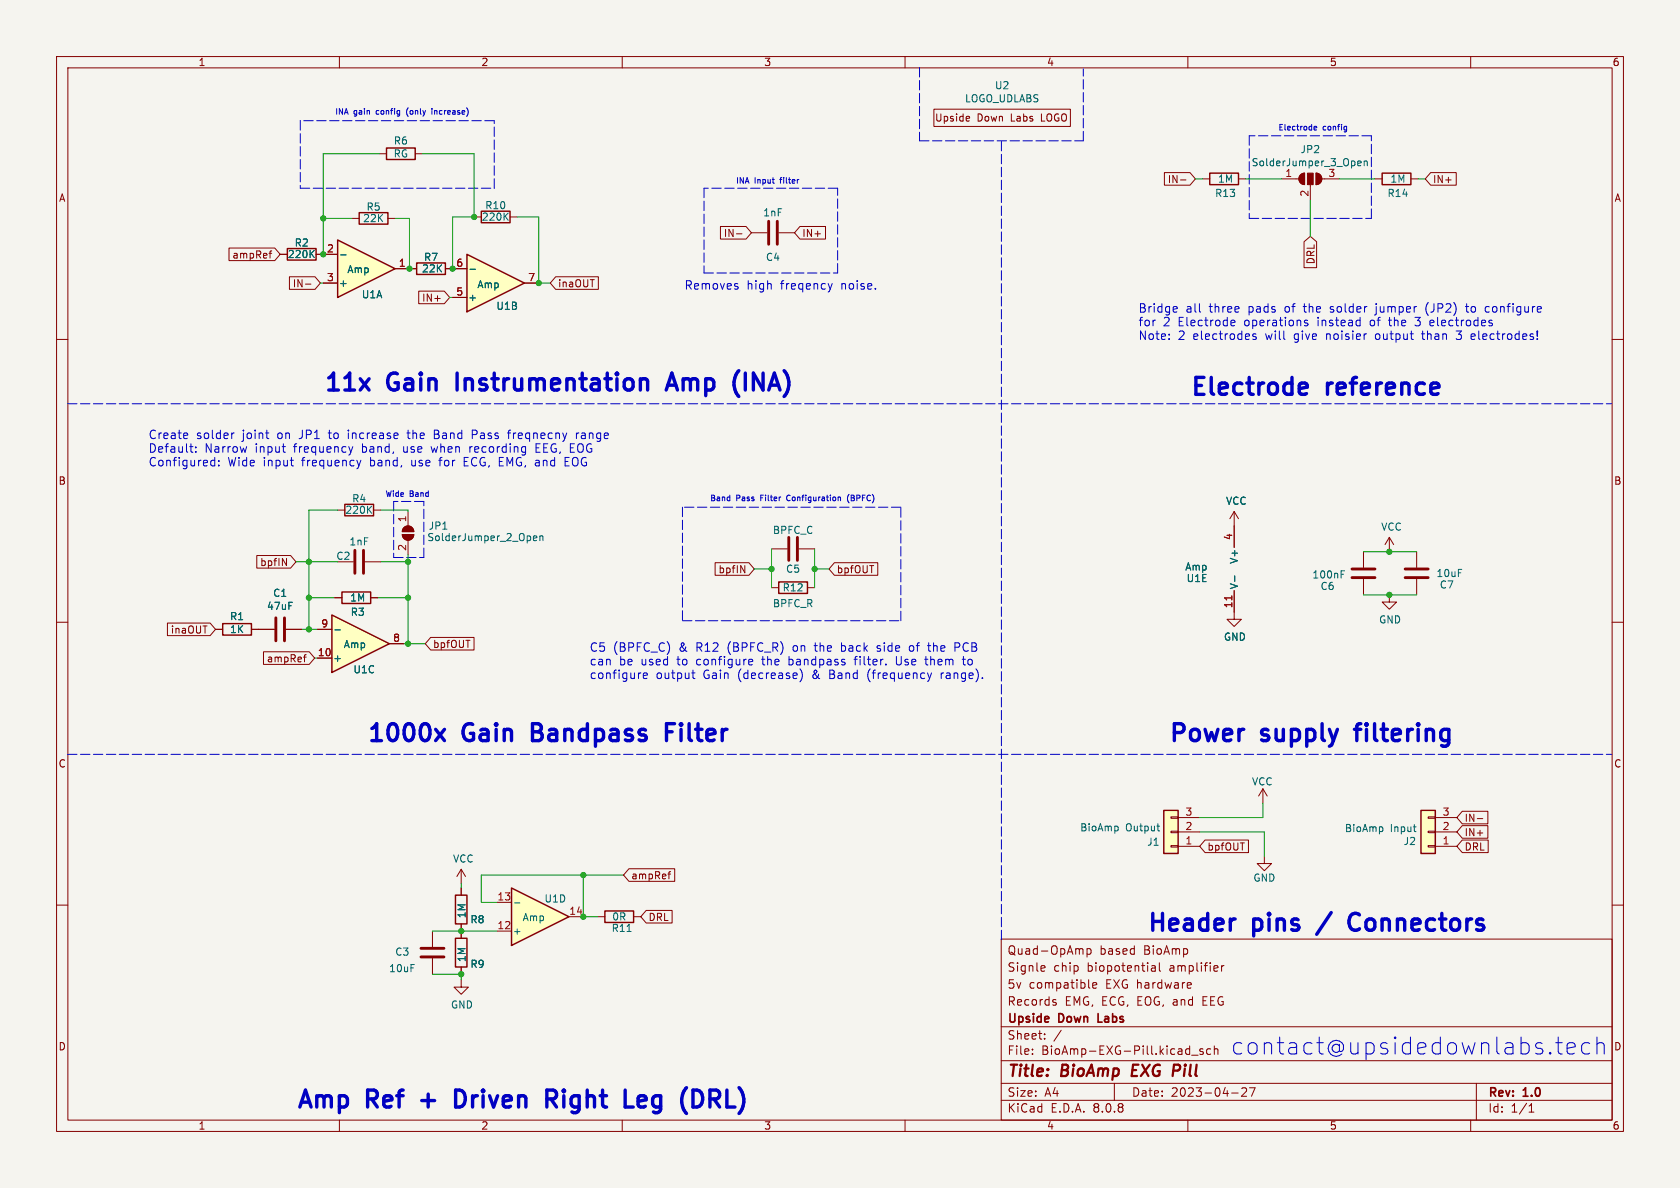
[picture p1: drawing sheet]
<svg xmlns="http://www.w3.org/2000/svg" width="297mm" height="210mm" viewBox="0 0 297 210" stroke-linecap="round" stroke-linejoin="round" font-family="sans-serif">
<path d="M0 0h297v210h-297z" fill="#f5f4ef" stroke="#f5f4ef" stroke-width=".18"/>
<g fill="none" stroke="#840000" stroke-width=".18">
<path d="M10 10h277v190h-277zM12 12h273v186h-273zM60 10v2M110 10v2M160 10v2M165.1 19.3h24.1v3.1h-24.1zM210 10v2M260 10v2M171.2 20.6l.2 .3-.6 .1M171.4 21.3l-.2 .1M10 60h2M285 60h2"/>
<path d="M10 110h2M285 110h2M10 160h2M177 166h108v32h-108zM184.2 170.7l.5 .1v.3l-.7 .1M184.7 171.6l-.5 .1M186.3 177.2l.4 .1v.2l-.2 .2h-.3M186.3 176.7l.4 .1M192.2 167.7v1.5M192.2 167.8l.4-.1 .3 .3v.4l-.2 .2h-.5M192.5 174.6l.2 .1M193.2 174.2l.7-.1-.1-.3-.4-.1-.2 .2v.7h.6"/>
<path d="M203.6 170.8h.6v.9M204.2 171.1h-.5a.29 .29 0 0 0-.2 .3 .29 .29 0 0 0 .2 .3l.5-.1M205 170.2v1.3l.2 .2M210.4 173.7l.2 .4-.7 .1M210.5 174.6l-.1 .1M216 170.7v1M216.4 170.7l-.3 .1-.1 .2M285 160h2M60 198v2M110 198v2M160 198v2M177 194.5h108"/>
<path d="M177 191.5h108M177 187.5h108M177 181.5h108M182.5 186.3v.1M182.5 185.5v.1M184.7 183.6v.1M184.7 182.8v.1M187.6 182.1l-1.3 2M197 191.5v3M210 198v2M210.7 186.5h1.1M212.7 185.5l-.4-.1-.2 .2 .1 .2 .5 .2v.3h-.6"/>
<path d="M214 185.5l-.4-.1-.3 .3v.4l.2 .2h.5M214.7 185.5l.2-.1 .3 .1 .1 .9M214.7 184.9v1.5M217.7 193.2h1.2M219.5 192.4l.6-.1 .2 .1 .1 .3-.9 1.1h.9M220.9 192.3h1l-.7 1.5M260 198v2M261 191.5v6.5M270.3 196.6h.9M270.3 195.5l.4-.4v1.5"/>
</g>
<path d="M200.3 188.2l-.2 2h.9M207.6 188.2h.7M208.4 189.2l-1 .1" fill="none" stroke="#840000" stroke-width=".4"/>
<path d="M194.1 179.2v1.5h.7" fill="none" stroke="#840000" stroke-width=".3"/>
<path d="M205.7 143.3h2.6v7.6h-2.6z" fill="#ffffc2"/>
<g fill="none" stroke="#840000" stroke-width=".18">
<path d="M49.5 45h1.3M55.9 45h1.2M59.7 99.3h2.8M64.5 99.3h2.8M218.2 90.4v6.4M218.2 90.4l-.8 1.3M218.2 90.4l.7 1.3M241 97.5v2.8M245.6 95l-.7 1.3M245.6 95v2.5M245.6 95l.8 1.3M250.4 97.5v2.8"/>
<path d="M218.2 104.4v5.1h1.3l-1.3 1.2-1.3-1.2h1.3M241 102.4v2.8M245.6 105.2v1.2h1.3l-1.3 1.3-1.3-1.3h1.3M250.4 102.4v2.8M223.3 139.4l-.8 1.3M223.3 139.4v2.6M223.3 139.4l.7 1.3M207 144.4h1.3v.3h-1.3zM207 146.9h1.3v.3h-1.3zM207 149.5h1.3v.2h-1.3zM208.3 149.6h3.8M208.3 147.1h3.8"/>
<path d="M208.3 144.5h3.8M223.5 151.4v1.3h1.3l-1.3 1.2-1.3-1.2h1.3"/>
</g>
<path d="M50.8 43.9h5.1v2.1h-5.1zM205.7 143.3h2.6v7.6h-2.6z" fill="none" stroke="#840000" stroke-width=".25"/>
<path d="M55 44.8l.5 .7M55.5 44.3l-.7 .7M218.3 101.8v1M237.1 101.5h.4M237.1 100.9h.6M197.6 146.1l.1 .2-.1 .5M204.5 146h.5M204.9 146.9h.1" fill="none" stroke="#006464" stroke-width=".18"/>
<path d="M217.8 105.3v.8" fill="none" stroke="#a90000" stroke-width=".18"/>
<path d="M62.7 97.3v4M64.3 97.3v4M239 100.6h4.1M239 102.1h4.1M248.4 100.6h4.1M248.4 102.1h4.1" fill="none" stroke="#840000" stroke-width=".51"/>
<path d="M251.2 143.3h2.5v7.6h-2.5z" fill="#ffffc2"/>
<g fill="none" stroke="#840000" stroke-width=".18">
<path d="M62.2 38.6h1.3M67.1 27.2h1.2M68.6 38.6h1.2M73.4 27.2h1.3M212.6 31.6h1.3M218.9 31.6h1.3M59.7 90.2h1.3M66 90.2h1.3M71.1 94.5h2.1a1.02 1.02 0 0 1-1.1 1 1.02 1.02 0 0 1-1-1zM71.4 93.3a1.02 1.02 0 0 1 1.1-.3 1.02 1.02 0 0 1 .7 1h-2.1zM72.1 90.4v2.6M72.1 95.5v2.5"/>
<path d="M252.5 144.4h1.2v.3h-1.2zM252.5 146.9h1.2v.3h-1.2zM252.5 149.5h1.2v.2h-1.2zM253.7 149.6h3.9M253.7 147.1h3.9M253.7 144.5h3.9"/>
</g>
<path d="M63.5 37.6h5.1v2h-5.1zM68.3 26.2h5.1v2h-5.1zM213.9 30.6h5v2h-5zM61 89.2h5v2h-5zM251.2 143.3h2.5v7.6h-2.5z" fill="none" stroke="#840000" stroke-width=".25"/>
<path d="M65.2 90l.5 .7M65.7 89.5l-.7 .7M94.3 95.2l.6-.2-.1-.2-.3-.1-.2 .2 .1 .6h.4M95.4 94.8l.2-.1 .3 .1 .1 .8M95.4 94.7v.9M244.4 146.2l.1 .2-.1 .6M249.9 146.2h.4M250.2 147h.1" fill="none" stroke="#006464" stroke-width=".18"/>
<g fill="#840000" stroke="#840000" stroke-width=".18">
<path d="M71.4 93.3a1.02 1.02 0 0 1 1.1-.3 1.02 1.02 0 0 1 .7 1h-2.1z"/>
<path d="M71.1 94.5h2.1a1.02 1.02 0 0 1-1.1 1 1.02 1.02 0 0 1-1-1z"/>
</g>
<path d="M59.7 42.4l10.1 5.1-10.1 5.1z" fill="#ffffc2"/>
<path d="M59.7 42.4l10.1 5.1-10.1 5.1zM73.7 46.5h5v2h-5z" fill="none" stroke="#840000" stroke-width=".25"/>
<path d="M226.6 31.6h3M229.9 30.9l.7-.3v2a1.01 1.01 0 0 1-.9-.6 1.01 1.01 0 0 1 .2-1.1zM231.6 32.6v2.8M232.7 30.6a1.02 1.02 0 0 1 1 1 1.02 1.02 0 0 1-1 1v-2M233.7 31.6h3M57.1 45h2.6M57.1 50h2.6M69.8 47.5h3.9M78.7 47.5h1.3" fill="none" stroke="#840000" stroke-width=".18"/>
<path d="M240 28.9l.6-.1v-.3h-.4l-.2 .1 .1 .6h.5M241.2 28.6l.2-.1h.3v.8M241.2 28.5v.8M60.2 45.1h1" fill="none" stroke="#006464" stroke-width=".18"/>
<g fill="#840000" stroke="#840000" stroke-width=".18">
<path d="M229.9 30.9l.7-.3v2a1.01 1.01 0 0 1-.9-.6 1.01 1.01 0 0 1 .2-1.1z"/>
<path d="M231.1 30.6h1.1v2h-1.1z"/>
<path d="M232.7 30.6a1.02 1.02 0 0 1 1 1 1.02 1.02 0 0 1-1 1z"/>
</g>
<path d="M58.7 108.7l10.1 5.1-10.1 5.1z" fill="#ffffc2"/>
<path d="M58.7 108.7l10.1 5.1-10.1 5.1zM80.5 158.2h2v5.1h-2z" fill="none" stroke="#840000" stroke-width=".25"/>
<path d="M56.1 116.3h2.6M56.1 111.3h2.6M68.8 113.8h2.6M81.5 153.7l-.7 1.2M81.5 153.7v2.5M81.5 157v1.2M81.5 153.7l.8 1.2M76.5 164.6v2.8M76.5 169.4v2.8M81.5 163.3v1.3" fill="none" stroke="#840000" stroke-width=".18"/>
<path d="M59.2 111.3h1" fill="none" stroke="#006464" stroke-width=".18"/>
<path d="M74.4 169.2h4.1M74.4 167.6h4.1" fill="none" stroke="#840000" stroke-width=".51"/>
<path d="M82.5 45l10.2 5-10.2 5.1z" fill="#ffffc2"/>
<path d="M85.1 37.3h5.1v2.1h-5.1zM82.5 45l10.2 5-10.2 5.1zM80.5 165.9h2v5h-2z" fill="none" stroke="#840000" stroke-width=".25"/>
<path d="M83.8 38.4h1.3M90.2 38.4h1.2M80 52.6h2.5M80 47.5h2.5M92.7 50h2.5M81.5 164.6v1.3M81.5 170.9v1.3" fill="none" stroke="#840000" stroke-width=".18"/>
<path d="M89.3 38.2l.5 .7M89.8 37.7l-.7 .7M83.1 47.6h.9" fill="none" stroke="#006464" stroke-width=".18"/>
<path d="M90.4 157l10.2 5.1-10.2 5z" fill="#ffffc2"/>
<path d="M244.3 30.6h5.1v2h-5.1zM39.4 110.2h5v2.1h-5zM60.5 104.6h5v2.1h-5zM137.7 102.9h5v2h-5zM90.4 157l10.2 5.1-10.2 5zM106.9 161h5.1v2.1h-5.1z" fill="none" stroke="#840000" stroke-width=".25"/>
<g fill="none" stroke="#840000" stroke-width=".18">
<path d="M205.9 30.5h4.5l.9 1.1-.9 1.1h-4.5zM208.7 31.8h1M243.1 31.6h1.2M249.4 31.6h1.3M252.9 30.5h4.5v2.2h-4.5l-.9-1.1zM40.5 43.8h8.1l.9 1.2-.9 1.1h-8.1zM47.6 44.8h.4M48 44.4l-.3 .1M49.5 45h1.3M51.2 48.9h4.5l.9 1.1-.9 1.1h-4.5zM54 50.2h1M55.9 45h3.8"/>
<path d="M57.1 50h2.6M69.8 47.5h3.9M74 51.5h4.5l1 1.1-1 1.1h-4.5zM78.7 47.5h3.8M80 52.6h2.5M92.7 50h2.5M98.2 48.9h7.6v2.2h-7.6l-.9-1.1zM127.4 40h4.5l.9 1.1-.9 1.2h-4.5zM130.2 41.3h1M132.8 41.1h2.8M137.7 41.1h2.8M141.4 40h4.5v2.3h-4.5l-.9-1.2z"/>
<path d="M230.5 42.7l1.1-.9 1.2 .9v4.6h-2.3zM45.4 98.2h6l.9 1.1-.9 1.1h-6zM49.9 98.7l.8 1.3v-1.3M126.4 99.5h6l.9 1.1-.9 1.1h-6zM131 100l.7 1.3v-1.3M136.4 97h2.8M141.2 97h2.8M147.5 99.5h7.7v2.2h-7.7l-.9-1.1zM218.2 93v3.8M29.6 110.1h7.5l1 1.2-1 1.1h-7.5zM38.1 111.3h1.3M44.4 111.3h4.1"/>
<path d="M46.6 115.2h8.1l.9 1.1-.9 1.1h-8.1zM50.5 111.3h2.8M53.7 116.2h.4M54.1 115.7l-.3 .2M56.1 111.3h2.6M56.1 116.3h2.6M59.2 105.7h1.3M65.5 105.7h1.3M68.8 113.8h2.6M76.1 112.7h7.7v2.2h-7.7l-.9-1.1zM136.4 103.9h1.3M142.7 103.9h1.3"/>
<path d="M218.2 104.4v3.8M81.5 157v1.2M87.9 159.5h2.5M111.2 153.6h8.1v2.2h-8.1l-1-1.1zM118.1 154.5h.5M118.6 154.1l-.3 .2M213 148.5h7.7v2.2h-7.7l-.9-1.1zM258.5 143.4h4.5v2.2h-4.5l-.9-1.1zM258.5 146h4.5v2.2h-4.5l-.9-1.1zM258.5 148.5h4.6v2.2h-4.6l-.9-1.1zM261.2 144.7h.9M81.5 173.2v1.3h1.3l-1.3 1.3-1.2-1.3h1.2"/>
<path d="M81.5 163.3v2.6M81.5 170.9v1.3M87.9 164.6h2.5M100.6 162.1h2.5M105.7 162.1h1.2M112 162.1h1.3M114.2 160.9h4.6v2.3h-4.6l-.9-1.1z"/>
</g>
<path d="M55 44.8l.5 .7M55.5 44.3l-.7 .7M60.2 45.1h1M83.1 47.6h.9M59.2 111.3h1M218.3 101.8v1M91 159.6h.9M110.9 164.7h.7" fill="none" stroke="#006464" stroke-width=".18"/>
<path d="M135.9 39.1v4.1M137.4 39.1v4.1M139.4 95v4.1M141 95v4.1M48.8 109.2v4.1M50.3 109.2v4.1" fill="none" stroke="#840000" stroke-width=".51"/>
<g fill="none" stroke="#0000c2" stroke-width=".18">
<path d="M72 19.3l-.1 .4 .1 .6M76.4 19.2v.1M76.4 19.5v.7M232.3 22.7l.5-.1-.1-.2-.3-.1-.1 .2 .1 .4h.3M237.8 22.3l.3 .1M238.1 22.9l-.3 .1M238.1 22.3v.8l-.2 .2M130.3 50.6l.2 .2-.2 .3M130.3 50.1l.1 .1M147.1 50.1l-.3 1M206.7 59.9v.1M206.7 59.1v.1"/>
<path d="M207.6 54.2l.4 .1 .1 .2-.7 .2M208 55.1l-.4 .1M217.7 57.5h.6M217.7 56.7l.4-.1 .2 .4-.7 .1M222 59.1l-.3-.1-.2 .2v.2l.5 .2v.3h-.5M231.2 56.7l-.4-.1-.2 .2 .1 .2 .5 .2v.3h-.6M245.4 56.6h.6M250.2 56.1h.9M250.2 57.5l.2 .1M251.3 59h.6M252.4 53.5a1.76 1.76 0 0 0 0 2.2M253.3 56.6h-.3l-.2 .2 .1 .7 .4 .1"/>
<path d="M253.5 57l-.7 .1M257.4 59.9l.2 .1h.5M259.1 54.2h.5M259.3 53.7v1.3l.3 .2M260.1 59.9l.5 .1M260.6 59l-.5 .1M260.8 59.4l-.7 .1M262.6 55l.5 .2M263.1 54.2l-.5 .1M33 76.5l.2 .4-.7 .1M33.1 77.5h-.1M33.5 79h.6"/>
<path d="M33.8 79.9h.3M34.6 79.8v.1M34.6 79v.2M41.4 76.5l-.4 .2M43.6 79l-.3 .9M47 76.5h.5M47.4 77.5h.1M49.9 79h.6M50.3 79.9h.2M61.7 79l.3 .9M62 79.9l-.1 .4M62.4 79l-.4 .9"/>
<path d="M71.9 76.5h.6M76.8 76.8h.5M77.3 76h-.5v1.5h.6M83.1 79v.9M83.2 79l-.1 .2M83.5 76.8h.6M84.1 76h-.6v1.5M89.7 76.5h.6M90.3 76l-.4 .3v1.2M94.8 78.5v1.4h.7M94.8 79.2h.5M101.9 76.5v1"/>
<path d="M102.3 76.5l-.3 .1-.1 .2M37.4 82.3h.6M37.4 81.4h.6M38 80.9v1.5M38.7 82.2v.2M38.7 81.4v.2M51.3 81.4h.6M51.7 82.4h.2M63.1 81.4l.3 1M63.4 82.4l-.1 .3M63.8 81.4l-.4 1M77.6 81.4h.5"/>
<path d="M82.1 81.6h.5M82.8 80.9h-.7v1.5h.7M99.9 80.9v1.5h.7M99.9 81.6h.5M139.2 87.7l-.1 .3 .1 .4M148.2 87.9v.6M148.2 88l.3-.1 .1 .6M150.1 87.4a1.14 1.14 0 0 0 0 1.5M113.7 119.5l.7-.2v-.3h-.5l-.2 .2 .1 .7h.6M122.3 119h.6M122.5 118.5v1.2l.4 .3M132.6 116.5l.4 .1 .1 .3-.7 .1"/>
<path d="M133 117.5h-.4M141.8 118.9v1l-.4 .6M143.9 114.1h.6M148.8 113.6v1.5M148.8 115.1h.1M148.9 114.1l-.1 .1M151 116.5h.6M155.1 115.1h.4M155.3 114.1l-.2 .2 .2 .3M158.5 116v1.3l.3 .2M161.3 114.1l-.4 .1-.1 .2v.6l.5 .1M163.5 116.5h.5"/>
<path d="M163.7 116v1.3l.3 .2M164 114.1h.5M164.2 114.9l.3 .2M164.7 119l-.4 1M166.4 119v1M166.5 119l-.1 .2M168.8 113.6h.6l.2 .2M169.6 114.3l-.2 .1h-.6M170.1 116.5h.6M170.3 116v1.3l.4 .2M275 184.3h1.2M275.5 183.3v2.6l.1 .3 .6 .1"/>
<path d="M277 185.3l1.5-.3-.2-.5-.3-.2h-.5l-.3 .2-.2 .2v1.2l.2 .3 .3 .1h.5l.3-.1M281 184.5l-.2-.2h-.6l-.3 .2-.3 .4v.8l.3 .5 .3 .1h.6l.2-.1M282.3 184.6a.74 .74 0 0 1 1.3 .1v1.6M282.3 183.3v3"/>
</g>
<g fill="none" stroke="#0000c2" stroke-width=".6">
<path d="M80.8 66v2.9M117.8 68.9l1-2.9 1 2.9M118.1 68.1h1.4M131.8 66v2.9M230.1 67.7h.6l.3 .2 .1 .5-1.4 .3M231 69.6l-.3 .1h-.6M77 128.9l1.6 2M78.6 128.9l-1.6 2M94.1 129.4h1M95.1 127.9h-1v3h1.2M117.8 129.4h1M119.3 127.9h-1.5v3"/>
<path d="M239.4 128.9h1.2M218.1 162.5h.3M235.3 161.3l-2.5 3.9M240.2 161.6a1.15 1.15 0 0 0-1.2 0 1.15 1.15 0 0 0-.5 1.1 1.27 1.27 0 0 0 .3 1.4 1.27 1.27 0 0 0 1.4 .2M82 193.1l-.3-.3-.4-.1h-.8v3h.8l.4-.1 .3-.3M96.7 192.7h1.1a.81 .81 0 0 1 .6 .8 .81 .81 0 0 1-.6 .8h-1.1M97.4 194.3l1 1.4M112.8 194.7l1.4-.3-.1-.6-.3-.1h-.6l-.3 .1-.1 .3v1.2l.1 .3 .3 .1h.6l.3-.1M123.9 193.1a2.08 2.08 0 0 1 0 2.2"/>
</g>
<g fill="none" stroke="#0000c2" stroke-width=".18" stroke-dasharray="1.7 .6">
<path d="M162.6 11.9v13M53.1 33.3h34.3M53.1 21.3v12M87.4 33.3v-12M87.4 21.3h-34.3M124.5 33.3v15M148.1 33.3h-23.6M162.6 24.9h28.9M191.5 24.9v-12.7M220.9 38.6h21.5M220.9 24v14.6M242.4 38.6v-14.6"/>
<path d="M242.4 24h-21.5M124.5 48.3h23.6M148.1 48.3v-15M11.9 71.4h273.1M69.6 98.6h5.3M69.6 88.6v10M74.9 98.6v-10M74.9 88.6h-5.3M120.6 89.7v20M159.3 89.7h-38.7M120.6 109.7h38.7M159.3 109.7v-20"/>
<path d="M11.9 133.4h273.1M177 166.1v-141.2"/>
</g>
<g fill="none" stroke="#009600" stroke-width=".18">
<path d="M57.1 38.6h5.1M67.1 27.2h-10v17.8M69.8 38.6h2.6v8.9M74.7 27.2h9.1v11.2h-3.8v9.1M91.4 38.4h3.8v11.6h2.1M211.3 31.6h1.3M220.2 31.6h6.4M231.6 35.4v6.4M236.7 31.6h6.4M250.7 31.6h1.3M56.6 50h.5M79.5 52.6h.5"/>
<path d="M52.3 99.3h7.4M59.7 90.2h-5.1v21.1M67.3 99.3h4.8M67.3 90.2h4.8v.2M72.1 98v15.8M136.4 97v6.9M144 97v6.9M241 97.5h9.4M53.3 111.3h2.8M54.6 105.7h4.6M55.6 116.3h.5M66.8 105.7h5.3"/>
<path d="M71.4 113.8h3.8M133.3 100.6h3.1M144 100.6h2.6M241 105.2h9.4M81.5 156.2v.8M103.1 154.7v7.4h2.6M110.2 154.7h-25.1v4.8h2.8M212.1 147.1h11.4v4.3M223.3 142v2.5h-11.2M76.5 164.6h11.4M76.5 172.2h5v1"/>
</g>
<path d="M217.8 105.3v.8" fill="none" stroke="#a90000" stroke-width=".18"/>
<g fill="#009600" stroke="#009600" stroke-width=".18">
<circle cx="72.4" cy="47.5" r=".46"/>
<circle cx="57.1" cy="38.6" r=".46"/>
<circle cx="57.1" cy="45" r=".46"/>
<circle cx="54.6" cy="99.3" r=".46"/>
<circle cx="80" cy="47.5" r=".46"/>
<circle cx="83.8" cy="38.4" r=".46"/>
<circle cx="95.2" cy="50" r=".46"/>
<circle cx="136.4" cy="100.6" r=".46"/>
<circle cx="245.6" cy="97.5" r=".46"/>
<circle cx="245.6" cy="105.2" r=".46"/>
<circle cx="103.1" cy="154.7" r=".46"/>
<circle cx="144" cy="100.6" r=".46"/>
<circle cx="72.1" cy="99.3" r=".46"/>
<circle cx="72.1" cy="113.8" r=".46"/>
<circle cx="72.1" cy="105.7" r=".46"/>
<circle cx="103.1" cy="162.1" r=".46"/>
<circle cx="54.6" cy="105.7" r=".46"/>
<circle cx="54.6" cy="111.3" r=".46"/>
<circle cx="81.5" cy="172.2" r=".46"/>
<circle cx="81.5" cy="164.6" r=".46"/>
</g>
<g font-size="4.2" fill="#0000c2">
<text x="57.1" y="69.3">11x</text>
<text x="68.8" y="69.3">Gain</text>
<text x="82.1" y="69.3">Instrumentation</text>
<text x="120.7" y="69.3">Amp</text>
<text x="133.5" y="69.3">(INA)</text>
<text x="210.3" y="70.1">Electrode</text>
<text x="234.8" y="70.1">reference</text>
<text x="64.8" y="131.3">1000x</text>
<text x="82.1" y="131.3">Gain</text>
<text x="95.4" y="131.3">Bandpass</text>
<text x="120.3" y="131.3">Filter</text>
<text x="206.5" y="131.3">Power</text>
<text x="223.3" y="131.3">supply</text>
<text x="241.2" y="131.3">filtering</text>
<text x="202.7" y="164.9">Header</text>
<text x="221.7" y="164.9">pins</text>
<text x="241.1" y="164.9">Connectors</text>
<text x="217.4" y="186.7">contact@upsidedownlabs.tech</text>
<text x="52.3" y="196.1">Amp</text>
<text x="65.1" y="196.1">Ref</text>
<text x="75.8" y="196.1">+</text>
<text x="83" y="196.1">Driven</text>
<text x="100.4" y="196.1">Right</text>
<text x="115.4" y="196.1">Leg</text>
<text x="126.6" y="196.1">(DRL)</text>
</g>
<g font-size="2.8" fill="#840000">
<text x="178" y="190.9">Title:</text>
<text x="187.7" y="190.9">BioAmp</text>
<text x="200.9" y="190.9">EXG</text>
<text x="209" y="190.9">Pill</text>
</g>
<g font-size="2.1" fill="#0000c2">
<text x="120.9" y="51.3">Removes</text>
<text x="132" y="51.3">high</text>
<text x="138.1" y="51.3">freqency</text>
<text x="148.9" y="51.3">noise.</text>
<text x="201.2" y="55.4">Bridge</text>
<text x="201.2" y="57.8">for</text>
<text x="205.6" y="57.8">2</text>
<text x="208.3" y="57.8">Electrode</text>
<text x="209.6" y="55.4">all</text>
<text x="213.8" y="55.4">three</text>
<text x="220.1" y="57.8">operations</text>
<text x="220.8" y="55.4">pads</text>
<text x="227.4" y="55.4">of</text>
<text x="230.9" y="55.4">the</text>
<text x="233.2" y="57.8">instead</text>
<text x="235.7" y="55.4">solder</text>
<text x="242.6" y="57.8">of</text>
<text x="243.9" y="55.4">jumper</text>
<text x="246.1" y="57.8">the</text>
<text x="250.9" y="57.8">3</text>
<text x="252.9" y="55.4">(JP2)</text>
<text x="253.7" y="57.8">electrodes</text>
<text x="260.2" y="55.4">to</text>
<text x="263.8" y="55.4">configure</text>
<text x="201.2" y="60.2">Note:</text>
<text x="208.2" y="60.2">2</text>
<text x="211" y="60.2">electrodes</text>
<text x="223.9" y="60.2">will</text>
<text x="229.1" y="60.2">give</text>
<text x="234.9" y="60.2">noisier</text>
<text x="243.7" y="60.2">output</text>
<text x="252.2" y="60.2">than</text>
<text x="258.4" y="60.2">3</text>
<text x="261.1" y="60.2">electrodes!</text>
<text x="26.2" y="77.7">Create</text>
<text x="34.7" y="77.7">solder</text>
<text x="42.9" y="77.7">joint</text>
<text x="49.2" y="77.7">on</text>
<text x="53.2" y="77.7">JP1</text>
<text x="58.6" y="77.7">to</text>
<text x="62.1" y="77.7">increase</text>
<text x="72.8" y="77.7">the</text>
<text x="77.6" y="77.7">Band</text>
<text x="84.5" y="77.7">Pass</text>
<text x="91" y="77.7">freqnecny</text>
<text x="103.2" y="77.7">range</text>
<text x="26.2" y="80.1">Default:</text>
<text x="26.2" y="82.6">Configured:</text>
<text x="36.2" y="80.1">Narrow</text>
<text x="40.2" y="82.6">Wide</text>
<text x="45.2" y="80.1">input</text>
<text x="46.6" y="82.6">input</text>
<text x="52.1" y="80.1">frequency</text>
<text x="53.5" y="82.6">frequency</text>
<text x="64.3" y="80.1">band,</text>
<text x="65.7" y="82.6">band,</text>
<text x="71.7" y="80.1">use</text>
<text x="73.1" y="82.6">use</text>
<text x="76.8" y="80.1">when</text>
<text x="78.3" y="82.6">for</text>
<text x="82.7" y="82.6">ECG, EMG, and</text>
<text x="83.7" y="80.1">recording</text>
<text x="95.6" y="80.1">EEG, EOG</text>
<text x="101" y="82.6">EOG</text>
<text x="104.1" y="115.3">C5</text>
<text x="104.1" y="117.7">can</text>
<text x="108.4" y="115.3">(BPFC_C)</text>
<text x="109.4" y="117.7">be</text>
<text x="113.4" y="117.7">used</text>
<text x="119.9" y="117.7">to</text>
<text x="120.1" y="115.3">&amp;</text>
<text x="123.2" y="115.3">R12</text>
<text x="123.4" y="117.7">configure</text>
<text x="128.9" y="115.3">(BPFC_R)</text>
<text x="135.2" y="117.7">the</text>
<text x="140" y="117.7">bandpass</text>
<text x="140.6" y="115.3">on</text>
<text x="144.6" y="115.3">the</text>
<text x="149.4" y="115.3">back</text>
<text x="151.8" y="117.7">filter.</text>
<text x="155.9" y="115.3">side</text>
<text x="159.3" y="117.7">Use</text>
<text x="161.8" y="115.3">of</text>
<text x="164.6" y="117.7">them</text>
<text x="165.3" y="115.3">the</text>
<text x="170.1" y="115.3">PCB</text>
<text x="171.4" y="117.7">to</text>
<text x="104.1" y="120.1">configure</text>
<text x="115.9" y="120.1">output</text>
<text x="124.4" y="120.1">Gain</text>
<text x="130.6" y="120.1">(decrease)</text>
<text x="143.9" y="120.1">&amp;</text>
<text x="147" y="120.1">Band</text>
<text x="153.9" y="120.1">(frequency</text>
<text x="167" y="120.1">range).</text>
</g>
<g font-size="2.1" fill="#840000">
<text x="178" y="172">Signle</text>
<text x="178" y="169">Quad-OpAmp</text>
<text x="186.2" y="172">chip</text>
<text x="192.2" y="172">biopotential</text>
<text x="194.4" y="169">based</text>
<text x="202.2" y="169">BioAmp</text>
<text x="206.9" y="172">amplifier</text>
<text x="178" y="178">Records</text>
<text x="178" y="175">5v</text>
<text x="181.9" y="175">compatible</text>
<text x="188.2" y="178">EMG, ECG, EOG, and</text>
<text x="195.5" y="175">EXG hardware</text>
<text x="213" y="178">EEG</text>
<text x="178" y="184">Sheet:</text>
<text x="178" y="181.2">Upside</text>
<text x="187.2" y="181.2">Down</text>
<text x="194.8" y="181.2">Labs</text>
<text x="178" y="186.7">File:</text>
<text x="184.1" y="186.7">BioAmp-EXG-Pill.kicad_sch</text>
<text x="178" y="196.9">KiCad</text>
<text x="178" y="194.1">Size:</text>
<text x="184.7" y="194.1">A4</text>
<text x="185.7" y="196.9">E.D.A.</text>
<text x="193.3" y="196.9">8.0.8</text>
<text x="200" y="194.1">Date:</text>
<text x="207" y="194.1">2023-04-27</text>
<text x="263" y="194.3">Rev:</text>
<text x="263" y="196.9">Id:</text>
<text x="267.1" y="196.9">1/1</text>
<text x="269.4" y="194.3">1.0</text>
</g>
<g font-size="1.8" fill="#840000">
<text x="35" y="11.9">1</text>
<text x="85" y="11.9">2</text>
<text x="135" y="11.9">3</text>
<text x="185" y="11.9">4</text>
<text x="235" y="11.9">5</text>
<text x="285" y="11.9">6</text>
<text x="165.2" y="21.7">Upside</text>
<text x="172.7" y="21.7">Down</text>
<text x="178.8" y="21.7">Labs</text>
<text x="184.4" y="21.7">LOGO</text>
<text x="10.3" y="35.9">A</text>
<text x="206.3" y="32.6">IN-</text>
<text x="253.2" y="32.6">IN+</text>
<text x="285.3" y="35.9">A</text>
<text x="41" y="45.9">ampRef</text>
<text x="127.9" y="42.1">IN-</text>
<text x="141.7" y="42.1">IN+</text>
<text x="232.6" y="46.8" transform="rotate(-90 232.6 46.8)">DRL</text>
<text x="51.7" y="51">IN-</text>
<text x="74.5" y="53.5">IN+</text>
<text x="98.6" y="51">inaOUT</text>
<text x="10.3" y="85.9">B</text>
<text x="285.3" y="85.9">B</text>
<text x="45.9" y="100.3">bpfIN</text>
<text x="126.9" y="101.5">bpfIN</text>
<text x="147.8" y="101.5">bpfOUT</text>
<text x="30.1" y="112.2">inaOUT</text>
<text x="47.1" y="117.3">ampRef</text>
<text x="76.5" y="114.7">bpfOUT</text>
<text x="10.3" y="135.9">C</text>
<text x="285.3" y="135.9">C</text>
<text x="258.8" y="145.5">IN-</text>
<text x="258.8" y="148">IN+</text>
<text x="111.5" y="155.6">ampRef</text>
<text x="213.4" y="150.6">bpfOUT</text>
<text x="258.8" y="150.6">DRL</text>
<text x="114.6" y="163">DRL</text>
<text x="10.3" y="185.9">D</text>
<text x="285.3" y="185.9">D</text>
<text x="35" y="199.9">1</text>
<text x="85" y="199.9">2</text>
<text x="135" y="199.9">3</text>
<text x="185" y="199.9">4</text>
<text x="235" y="199.9">5</text>
<text x="285" y="199.9">6</text>
</g>
<g font-size="1.8" fill="#006464">
<text x="175.8" y="16">U2</text>
<text x="170.5" y="18.3">LOGO_UDLABS</text>
<text x="69.5" y="28">RG</text>
<text x="69.5" y="25.8">R6</text>
<text x="221.2" y="29.6">SolderJumper_3_Open</text>
<text x="229.8" y="27.3">JP2</text>
<text x="214.7" y="35">R13</text>
<text x="215.2" y="32.5">1M</text>
<text x="245.2" y="35">R14</text>
<text x="245.7" y="32.5">1M</text>
<text x="64.1" y="39.5">22K</text>
<text x="64.7" y="37.4">R5</text>
<text x="85.1" y="39.2">220K</text>
<text x="85.7" y="37.2">R10</text>
<text x="134.8" y="38.5">1nF</text>
<text x="50.8" y="45.8">220K</text>
<text x="52" y="43.8">R2</text>
<text x="74.9" y="46.3">R7</text>
<text x="135.3" y="46.3">C4</text>
<text x="59.8" y="50.9">+</text>
<text x="61.3" y="48.5">Amp</text>
<text x="63.9" y="52.9">U1A</text>
<text x="74.5" y="48.4">22K</text>
<text x="82.7" y="53.4">+</text>
<text x="84.3" y="51.2">Amp</text>
<text x="87.7" y="55">U1B</text>
<text x="62.2" y="89">R4</text>
<text x="216.7" y="89.4">VCC</text>
<text x="60.9" y="91">220K</text>
<text x="75.4" y="95.9">SolderJumper_2_Open</text>
<text x="75.7" y="93.8">JP1</text>
<text x="136.5" y="94.6">BPFC_C</text>
<text x="244.1" y="94">VCC</text>
<text x="59.4" y="99.2">C2</text>
<text x="61.7" y="96.6">1nF</text>
<text x="138.9" y="101.4">C5</text>
<text x="209.4" y="101.1">Amp</text>
<text x="219" y="99.8" transform="rotate(-90 219 99.8)">V+</text>
<text x="48.2" y="105.7">C1</text>
<text x="61.8" y="106.5">1M</text>
<text x="136.5" y="107.5">BPFC_R</text>
<text x="138.3" y="104.7">R12</text>
<text x="209.7" y="103.1">U1E</text>
<text x="219" y="104.3" transform="rotate(-90 219 104.3)">V-</text>
<text x="231.9" y="102.5">100nF</text>
<text x="233.4" y="104.5">C6</text>
<text x="253.9" y="102.2">10uF</text>
<text x="254.4" y="104.2">C7</text>
<text x="40.6" y="109.8">R1</text>
<text x="40.6" y="112.1">1K</text>
<text x="47.1" y="108">47uF</text>
<text x="61.9" y="109.1">R3</text>
<text x="216.3" y="113.5">GND</text>
<text x="243.7" y="110.4">GND</text>
<text x="58.8" y="117.2">+</text>
<text x="60.7" y="114.8">Amp</text>
<text x="62.4" y="119.2">U1C</text>
<text x="221.2" y="139">VCC</text>
<text x="190.9" y="147.2">BioAmp</text>
<text x="199" y="147.2">Output</text>
<text x="202.7" y="149.7">J1</text>
<text x="237.7" y="147.3">BioAmp</text>
<text x="245.8" y="147.3">Input</text>
<text x="248.1" y="149.6">J2</text>
<text x="80" y="152.7">VCC</text>
<text x="96.2" y="159.7">U1D</text>
<text x="221.5" y="156.1">GND</text>
<text x="82.5" y="162.4" transform="rotate(-90 82.5 162.4)">1M</text>
<text x="83.1" y="163.4">R8</text>
<text x="90.6" y="165.5">+</text>
<text x="92.3" y="163">Amp</text>
<text x="108" y="164.9">R11</text>
<text x="108.1" y="162.9">0R</text>
<text x="68.7" y="172.1">10uF</text>
<text x="69.8" y="169.1">C3</text>
<text x="82.5" y="170.2" transform="rotate(-90 82.5 170.2)">1M</text>
<text x="83.1" y="171.3">R9</text>
<text x="79.6" y="178.5">GND</text>
</g>
<g font-size="1.8" fill="#a90000">
<text x="227.1" y="31.4">1</text>
<text x="231.4" y="34.9" transform="rotate(-90 231.4 34.9)">2</text>
<text x="234.8" y="31.4">3</text>
<text x="57.7" y="44.7">2</text>
<text x="70.4" y="47.2">1</text>
<text x="80.6" y="47.2">6</text>
<text x="57.7" y="49.8">3</text>
<text x="80.6" y="52.3">5</text>
<text x="93.3" y="49.8">7</text>
<text x="71.9" y="92.4" transform="rotate(-90 71.9 92.4)">1</text>
<text x="217.9" y="95.6" transform="rotate(-90 217.9 95.6)">4</text>
<text x="71.9" y="97.5" transform="rotate(-90 71.9 97.5)">2</text>
<text x="217.9" y="107.6" transform="rotate(-90 217.9 107.6)">11</text>
<text x="56.7" y="111">9</text>
<text x="69.4" y="113.5">8</text>
<text x="56.1" y="116.1">10</text>
<text x="209.5" y="149.4">1</text>
<text x="209.5" y="146.8">2</text>
<text x="209.5" y="144.3">3</text>
<text x="254.9" y="149.4">1</text>
<text x="254.9" y="146.8">2</text>
<text x="254.9" y="144.3">3</text>
<text x="87.8" y="159.3">13</text>
<text x="100.5" y="161.8">14</text>
<text x="87.8" y="164.3">12</text>
</g>
<g font-size="1.4" fill="#0000c2">
<text x="59.2" y="20.3">INA</text>
<text x="62.6" y="20.3">gain</text>
<text x="66.7" y="20.3">config</text>
<text x="72.3" y="20.3">(only</text>
<text x="77.1" y="20.3">increase)</text>
<text x="225.9" y="23.1">Electrode</text>
<text x="233.9" y="23.1">config</text>
<text x="130" y="32.5">INA</text>
<text x="133.4" y="32.5">Input</text>
<text x="138.2" y="32.5">filter</text>
<text x="68.1" y="87.9">Wide</text>
<text x="72.4" y="87.9">Band</text>
<text x="125.5" y="88.7">Band</text>
<text x="130.2" y="88.7">Pass</text>
<text x="134.7" y="88.7">Filter</text>
<text x="139.6" y="88.7">Configuration</text>
<text x="150.5" y="88.7">(BPFC)</text>
</g>
</svg>
